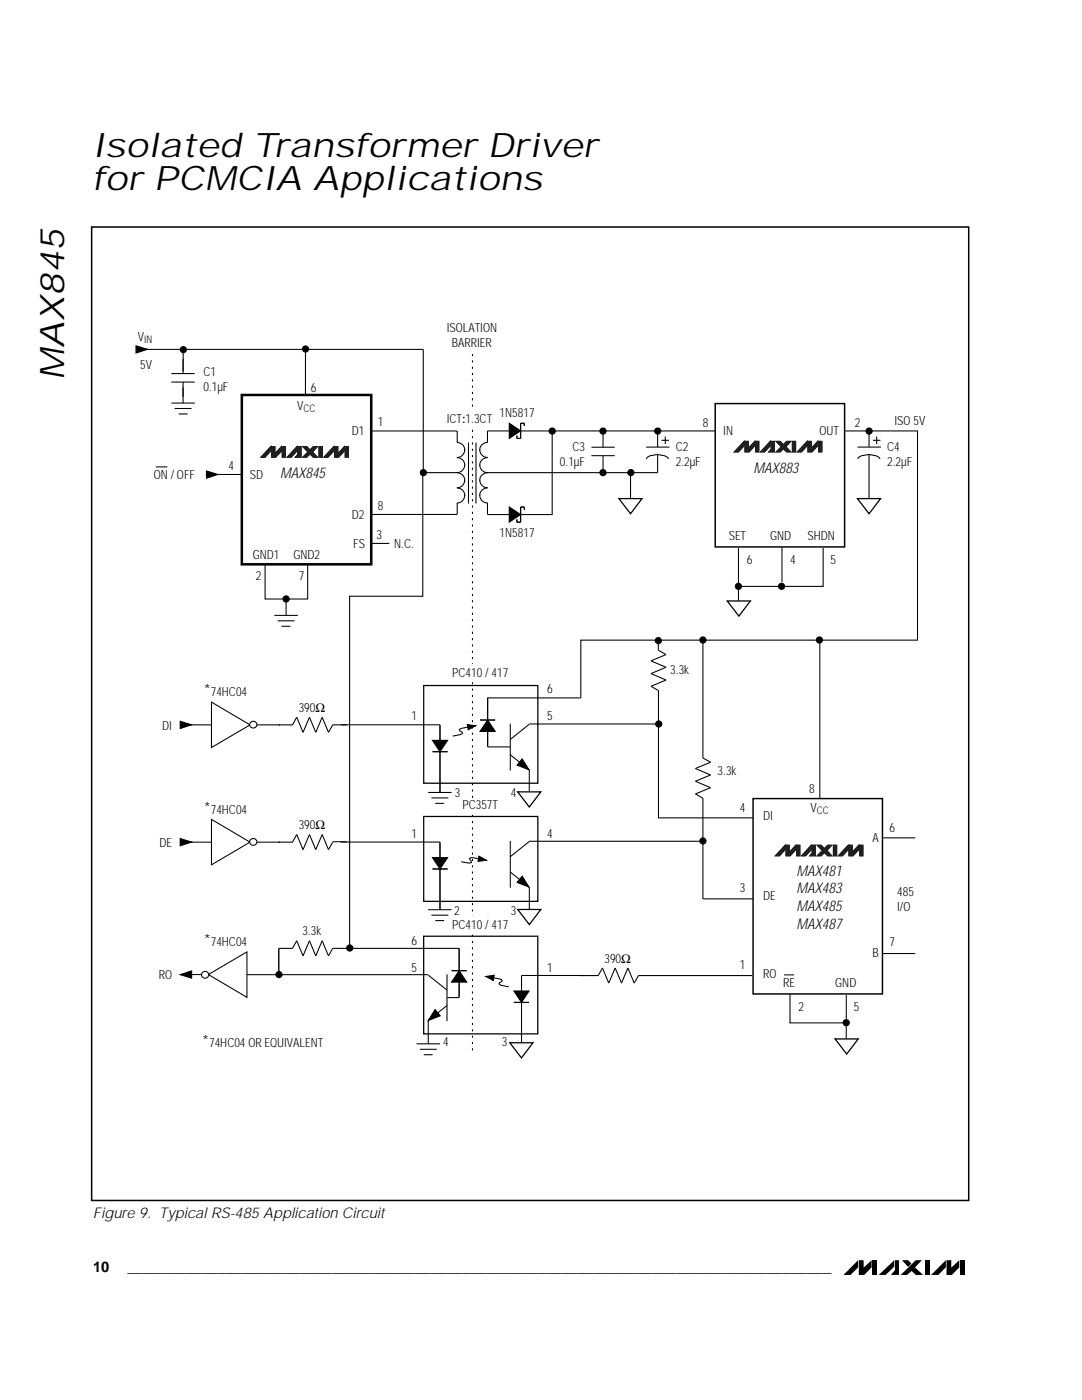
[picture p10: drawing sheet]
<svg xmlns="http://www.w3.org/2000/svg" width="216mm" height="279mm" viewBox="0 0 216 279" stroke-linecap="round" stroke-linejoin="round" font-family="sans-serif">
<path d="M171.2 251.5v1.4l-1.5 1.5h-1.4zM171.4 251.5h.9v1.5l1.6-1.5v1.4l-1.5 1.5h-1zM174.1 251.5h.9v2.9h-.9zM175.4 254.4l3-2.9v1.3l-1.7 1.6zM178.6 251.5h.8v2.9h-1.6l.8-.9zM180 251.5h1.2l.7 .7-.7 .6zM179.7 254.4l3-2.9h1.2l-1.3 1.5 1.6 1.4h-1.5l-.8-.8-.9 .8zM184.5 251.5h1v2.9h-1zM188.7 251.5v1.4l-1.5 1.5h-1.4zM188.9 251.5h.9v1.5l1.6-1.5v1.4l-1.5 1.5h-1zM191.6 251.5h.9v2.9h-.9z" fill="#000"/>
<path d="M131.4 137.8v25.4h18.9" fill="none" stroke="#000" stroke-width=".21"/>
<path d="M84.5 136.8h22.8v19.5h-22.8z" fill="#fff"/>
<path d="M84.5 136.8h22.8v19.5h-22.8z" fill="none" stroke="#000" stroke-width=".25"/>
<path d="M84.5 162.9h22.8v17h-22.8z" fill="#fff"/>
<path d="M84.5 162.9h22.8v17h-22.8z" fill="none" stroke="#000" stroke-width=".25"/>
<path d="M84.5 186.8h22.8v19.5h-22.8z" fill="#fff"/>
<path d="M84.5 186.8h22.8v19.5h-22.8z" fill="none" stroke="#000" stroke-width=".25"/>
<path d="M28 69.7h56.5M97.3 86h45.4M125.8 94.5v5" fill="none" stroke="#000" stroke-width=".21"/>
<path d="M123.5 99.5h4.6l-2.3 3z" fill="#fff"/>
<path d="M123.5 99.5h4.6l-2.3 3z" fill="none" stroke="#000" stroke-width=".25"/>
<g fill="none" stroke="#000" stroke-width=".21">
<path d="M34.3 74.6h4.5M34.3 76.2h4.5M36.5 71.7v2.9M36.5 76.2v4.3M36.5 69.9v4.2M84.5 69.7v24.6l6.7 .1a1.57 1.57 0 0 1 1.6 1.5l-.1-.1a1.53 1.53 0 0 1-1.5 1.5M34.3 80.4h4.5M34.9 81.5h3.3M35.7 82.6h1.7M91.2 97.4a1.58 1.58 0 0 1 1.6 1.5h-.1a1.54 1.54 0 0 1-1.5 1.5v2.3M91.2 91.3a1.57 1.57 0 0 1 1.6 1.5M91.2 86v2.3a1.57 1.57 0 0 1 1.6 1.5"/>
<path d="M92.7 92.8a1.54 1.54 0 0 1-1.5 1.5M92.7 89.8a1.53 1.53 0 0 1-1.5 1.5M93.5 88.3v12.2M95 88.3v12.2M95.8 98.9a1.49 1.49 0 0 0 1.5 1.5v2.3M95.8 95.8a1.49 1.49 0 0 0 1.5 1.5M95.8 92.8a1.49 1.49 0 0 0 1.5 1.5M95.8 89.8a1.49 1.49 0 0 0 1.5 1.5M97.3 97.4a1.53 1.53 0 0 0-1.6 1.5M97.3 91.3a1.53 1.53 0 0 0-1.6 1.5M97.3 86v2.3a1.53 1.53 0 0 0-1.6 1.5M101.6 84.5l2.3 1.5-2.3 1.5z"/>
<path d="M103.1 86.9v.6h.8M104.6 85v-.5h-.7v3M110.2 86.4v16.3h-12.9M118.1 89.2h4.5M118.1 90.9h4.5M120.3 86.3v3M120.3 90.9v3M129 89.2h4.5M129 91.6a1.95 1.95 0 0 1 2.1-.9l.7 .1a1.68 1.68 0 0 1 1.6 .8M131.2 86.2v3M131.2 90.7v3.6M131.3 94.3l-34 .1a1.53 1.53 0 0 0-1.6 1.5"/>
<path d="M132 87.9h1.5M132.7 87.1v1.5M101.6 101.2l2.3 1.5-2.3 1.5zM103.1 103.7v.5h.8M104.6 101.7v-.5h-.7v3"/>
</g>
<g fill="#000">
<path d="M103.1 86.9v.6zM103.1 87.5h.8zM101.6 84.5l2.3 1.5-2.3 1.5zM104.6 84.5v.5zM103.9 84.5h.7zM103.1 103.7v.5zM103.1 104.2h.8zM101.6 101.2l2.3 1.5-2.3 1.5zM104.6 101.2v.5zM103.9 101.2h.7z"/>
<circle cx="110.2" cy="86" r=".72"/>
<circle cx="120.3" cy="94.3" r=".72"/>
<circle cx="120.3" cy="86" r=".72"/>
<circle cx="125.9" cy="94.3" r=".72"/>
<circle cx="131.2" cy="86" r=".72"/>
</g>
<path d="M103.9 84.5v3M103.9 101.2v3" fill="none" stroke="#000" stroke-width=".2"/>
<path d="M48.3 78.8h25.8v33.8h-25.8z" fill="#fff"/>
<path d="M48.3 78.8h25.8v33.8h-25.8z" fill="none" stroke="#000" stroke-width=".5"/>
<path d="M57.1 119.7v3.1M54.8 122.8h4.6M55.5 123.9h3.2M56.2 125h1.7" fill="none" stroke="#000" stroke-width=".21"/>
<path d="M54 89.1v.9l-1.1 1.2h-.8z" fill="#231f20"/>
<path d="M54 89.1v.9l-1.1 1.2h-.8z" fill="none" stroke="#231f20" stroke-width=".2"/>
<path d="M54 89.1v.9l-1.1 1.2h-.8z" fill="#231f20"/>
<path d="M54 89.1v.9l-1.1 1.2h-.8z" fill="none" stroke="#231f20" stroke-width=".2"/>
<path d="M54.2 89.1h.7v1.4l1.3-1.4v.9l-1.2 1.2h-.8z" fill="#231f20"/>
<path d="M54.2 89.1h.7v1.4l1.3-1.4v.9l-1.2 1.2h-.8z" fill="none" stroke="#231f20" stroke-width=".2"/>
<path d="M54.2 89.1h.7v1.4l1.3-1.4v.9l-1.2 1.2h-.8z" fill="#231f20"/>
<path d="M54.2 89.1h.7v1.4l1.3-1.4v.9l-1.2 1.2h-.8z" fill="none" stroke="#231f20" stroke-width=".2"/>
<path d="M56.3 89.1h.7v2.1h-.7z" fill="#231f20"/>
<path d="M56.3 89.1h.7v2.1h-.7z" fill="none" stroke="#231f20" stroke-width=".2"/>
<path d="M56.3 89.1h.7v2.1h-.7z" fill="#231f20"/>
<path d="M56.3 89.1h.7v2.1h-.7z" fill="none" stroke="#231f20" stroke-width=".2"/>
<path d="M59.2 89.1v.9l-1.1 1.2h-.8z" fill="#231f20"/>
<path d="M59.2 89.1v.9l-1.1 1.2h-.8z" fill="none" stroke="#231f20" stroke-width=".2"/>
<path d="M59.2 89.1v.9l-1.1 1.2h-.8z" fill="#231f20"/>
<path d="M59.2 89.1v.9l-1.1 1.2h-.8z" fill="none" stroke="#231f20" stroke-width=".2"/>
<path d="M59.4 89.1h.7v2.1h-1.2l.5-.5z" fill="#231f20"/>
<path d="M59.4 89.1h.7v2.1h-1.2l.5-.5z" fill="none" stroke="#231f20" stroke-width=".2"/>
<path d="M59.4 89.1h.7v2.1h-1.2l.5-.5z" fill="#231f20"/>
<path d="M59.4 89.1h.7v2.1h-1.2l.5-.5z" fill="none" stroke="#231f20" stroke-width=".2"/>
<path d="M62.5 89.1h.8l-.9 1.1 .9 1h-.8l-.6-.6-.7 .6h-.8z" fill="#231f20"/>
<path d="M62.5 89.1h.8l-.9 1.1 .9 1h-.8l-.6-.6-.7 .6h-.8z" fill="none" stroke="#231f20" stroke-width=".2"/>
<path d="M62.5 89.1h.8l-.9 1.1 .9 1h-.8l-.6-.6-.7 .6h-.8z" fill="#231f20"/>
<path d="M62.5 89.1h.8l-.9 1.1 .9 1h-.8l-.6-.6-.7 .6h-.8z" fill="none" stroke="#231f20" stroke-width=".2"/>
<path d="M60.4 89.1h.8l.5 .6-.4 .4z" fill="#231f20"/>
<path d="M60.4 89.1h.8l.5 .6-.4 .4z" fill="none" stroke="#231f20" stroke-width=".2"/>
<path d="M60.4 89.1h.8l.5 .6-.4 .4z" fill="#231f20"/>
<path d="M60.4 89.1h.8l.5 .6-.4 .4z" fill="none" stroke="#231f20" stroke-width=".2"/>
<path d="M63.6 89.1h.7v2.1h-.7z" fill="#231f20"/>
<path d="M63.6 89.1h.7v2.1h-.7z" fill="none" stroke="#231f20" stroke-width=".2"/>
<path d="M63.6 89.1h.7v2.1h-.7z" fill="#231f20"/>
<path d="M63.6 89.1h.7v2.1h-.7z" fill="none" stroke="#231f20" stroke-width=".2"/>
<path d="M66.6 89.1v.9l-1.1 1.2h-.9z" fill="#231f20"/>
<path d="M66.6 89.1v.9l-1.1 1.2h-.9z" fill="none" stroke="#231f20" stroke-width=".2"/>
<path d="M66.6 89.1v.9l-1.1 1.2h-.9z" fill="#231f20"/>
<path d="M66.6 89.1v.9l-1.1 1.2h-.9z" fill="none" stroke="#231f20" stroke-width=".2"/>
<path d="M66.7 89.1h.7v1.4l1.3-1.4v.9l-1.1 1.2h-.9z" fill="#231f20"/>
<path d="M66.7 89.1h.7v1.4l1.3-1.4v.9l-1.1 1.2h-.9z" fill="none" stroke="#231f20" stroke-width=".2"/>
<path d="M66.7 89.1h.7v1.4l1.3-1.4v.9l-1.1 1.2h-.9z" fill="#231f20"/>
<path d="M66.7 89.1h.7v1.4l1.3-1.4v.9l-1.1 1.2h-.9z" fill="none" stroke="#231f20" stroke-width=".2"/>
<path d="M68.9 89.1h.6v2.1h-.6z" fill="#231f20"/>
<path d="M68.9 89.1h.6v2.1h-.6z" fill="none" stroke="#231f20" stroke-width=".2"/>
<path d="M68.9 89.1h.6v2.1h-.6z" fill="#231f20"/>
<path d="M68.9 89.1h.6v2.1h-.6z" fill="none" stroke="#231f20" stroke-width=".2"/>
<g fill="#000">
<path d="M27.1 69l2.3 .7-2.3 .8zM41.2 94l2.3 .7-2.3 .7zM97.3 143.7l1.5 2.3h-3zM104.2 151.5l1.4 2.1-2.4-.9z"/>
<circle cx="36.6" cy="69.8" r=".72"/>
<circle cx="84.5" cy="94.3" r=".72"/>
<circle cx="57.1" cy="119.5" r=".72"/>
</g>
<g fill="none" stroke="#000" stroke-width=".21">
<path d="M27.1 69l2.3 .7-2.3 .8zM41.2 94l2.3 .7-2.3 .7zM41.5 94.7h6.9M74 86h17.2M84.4 94.4v24.6h-14.7M52.9 112.7v6.8h8.5v-6.8M69.8 118.9v69.9M74.1 102.7h17.1M74.2 108.4h3.5M97.3 139.2v9.8M95.8 143.7h3M97.3 149.1h4.5"/>
<path d="M97.3 143.7l1.5 2.3h-3zM101.8 150.6l3.8 3M101.8 144.4v9.4M104.2 151.5l1.4 2.1-2.4-.9zM105.6 144.6l-3.8 3M105.6 144.5h25.8"/>
</g>
<path d="M97.3 139.2v9.8M95.8 143.7h3" fill="none" stroke="#000" stroke-width=".2"/>
<path d="M90.3 146.9l.6-.1a1.64 1.64 0 0 0 1.4-.6l-.6-.5a1.85 1.85 0 0 1 1.8-.6h.2z" fill="#fff"/>
<path d="M68 144.6h19.8M86.3 147.7h3l-1.5 2.3zM86.3 150h3M87.8 144.7v13.5M93.2 144.6l1.7 .2-1.5 .8zM93.7 145.1l-.6 .1a1.54 1.54 0 0 0-1.4 .5l.6 .5a1.96 1.96 0 0 1-1.8 .7h-.2M101.8 174l3.8 3M101.8 167.8v9.4M104.2 174.9l1.4 2.1-2.4-.9zM105.6 168l-3.8 3M105.6 167.9h34.7" fill="none" stroke="#000" stroke-width=".21"/>
<path d="M86.3 147.7h3l-1.5 2.3zM93.2 144.6l1.7 .2-1.5 .8zM104.2 174.9l1.4 2.1-2.4-.9z" fill="#000"/>
<path d="M86.3 150h3M87.8 144.7v13.5" fill="none" stroke="#000" stroke-width=".2"/>
<path d="M92 172l.6 .1a1.64 1.64 0 0 0 1.5-.1l-.4-.6a1.85 1.85 0 0 1 1.9 0l.2 .1z" fill="#fff"/>
<g fill="none" stroke="#000" stroke-width=".21">
<path d="M68 168.1h19.8M86.3 171.2h3l-1.5 2.2zM86.3 173.4h3M87.8 168.1v13.5M95.6 170.9l1.5 .8-1.7 .2zM95.8 171.5l-.6-.2a1.54 1.54 0 0 0-1.5 .1l.4 .6a1.96 1.96 0 0 1-1.9 0h-.2M48.8 194.5h36.6M85.4 194.6l3.8 3M89.2 194.5v9.3M89.2 199.1h2.4M90.1 193.7h3M91.6 193.7l1.5 2.3h-3z"/>
<path d="M91.6 189.3v9.7M86.8 201.5l1 1.2-2.3 1zM89.2 200.6l-3.8 3.1"/>
</g>
<path d="M86.3 171.2h3l-1.5 2.2zM95.6 170.9l1.5 .8-1.7 .2zM91.6 193.7l1.5 2.3h-3zM86.8 201.5l1 1.2-2.3 1z" fill="#000"/>
<path d="M86.3 173.4h3M87.8 168.1v13.5M90.1 193.7h3M91.6 189.3v9.7" fill="none" stroke="#000" stroke-width=".2"/>
<path d="M98.2 195.1l.6 .1a1.54 1.54 0 0 1 1.4 .6l-.6 .5a1.96 1.96 0 0 0 1.8 .6h.1z" fill="#fff"/>
<path d="M105.6 153.7v4.3M69.2 189.3h22.4M96.9 194.9l1.7-.3-.2 1.1zM98.2 195.1l.6 .1a1.54 1.54 0 0 1 1.4 .6l-.6 .5a1.96 1.96 0 0 0 1.8 .6h.1M102.5 197.8h3.1l-1.5 2.3zM104 194.7h12.5M104.1 194.8v13.3M102.5 200.1h3.1" fill="none" stroke="#000" stroke-width=".21"/>
<path d="M96.9 194.9l1.7-.3-.2 1.1zM102.5 197.8h3.1l-1.5 2.3z" fill="#000"/>
<path d="M104.1 194.8v13.3M102.5 200.1h3.1" fill="none" stroke="#000" stroke-width=".2"/>
<path d="M103.3 158h4.6l-2.3 3.1z" fill="#fff"/>
<path d="M103.3 158h4.6l-2.3 3.1z" fill="none" stroke="#000" stroke-width=".25"/>
<path d="M55.6 168.1h2.8l.8-1.6 1.3 3.1 1.2-3.1 1.3 3.1 1.3-3.1 1.2 3.1 .9-1.5M66.4 168h2.8M36.4 194.5h12.4M55.6 189.3h2.8l.8-1.6 1.3 3.1 1.2-3.1 1.3 3.1 1.3-3.1 1.2 3.1 .9-1.5M55.6 189.3v5.2M66.4 189.3h2.8" fill="none" stroke="#000" stroke-width=".21"/>
<path d="M55.6 189.3v5.2" fill="none" stroke="#000" stroke-width=".2"/>
<g fill="#000">
<circle cx="55.7" cy="194.5" r=".72"/>
<circle cx="69.8" cy="189.2" r=".72"/>
</g>
<path d="M41.6 194.5l7.7-4.5v9z" fill="#fff"/>
<path d="M41.6 194.5l7.7-4.5v9z" fill="none" stroke="#000" stroke-width=".21"/>
<circle cx="41" cy="194.6" r=".7" fill="#fff"/>
<g fill="none" stroke="#000" stroke-width=".21">
<path d="M36.5 168.1h19.4"/>
<circle cx="41" cy="194.6" r=".7"/>
</g>
<path d="M42.2 163.5l7.7 4.6-7.7 4.5z" fill="#fff"/>
<path d="M42.2 163.5l7.7 4.6-7.7 4.5z" fill="none" stroke="#000" stroke-width=".21"/>
<circle cx="50.5" cy="168" r=".7" fill="#fff"/>
<g fill="none" stroke="#000" stroke-width=".21">
<path d="M66.4 144.7h2.8M66.4 144.7l-.9 1.5-1.2-3.1-1.3 3.1-1.3-3.1-1.2 3.1-1.3-3.1-.8 1.6h-21.9M36 167.3l2.2 .8-2.2 .7zM36 194.5l2.2-.7v1.4z"/>
<circle cx="50.5" cy="168" r=".7"/>
</g>
<path d="M36 167.3l2.2 .8-2.2 .7zM36 194.5l2.2-.7v1.4z" fill="#000"/>
<path d="M42.2 140.1l7.7 4.6-7.7 4.5z" fill="#fff"/>
<path d="M42.2 140.1l7.7 4.6-7.7 4.5z" fill="none" stroke="#000" stroke-width=".21"/>
<circle cx="50.5" cy="144.6" r=".7" fill="#fff"/>
<g fill="none" stroke="#000" stroke-width=".21">
<path d="M36 143.9l2.2 .7-2.2 .8z"/>
<circle cx="50.5" cy="144.6" r=".7"/>
</g>
<path d="M36 143.9l2.2 .7-2.2 .8z" fill="#000"/>
<path d="M142.7 80.5h25.8v28.7h-25.8z" fill="#fff"/>
<path d="M142.7 80.5h25.8v28.7h-25.8z" fill="none" stroke="#000" stroke-width=".29"/>
<path d="M148.5 88.1v.9l-1.2 1.2h-.8z" fill="#231f20"/>
<path d="M148.5 88.1v.9l-1.2 1.2h-.8z" fill="none" stroke="#231f20" stroke-width=".2"/>
<path d="M148.5 88.1v.9l-1.2 1.2h-.8z" fill="#231f20"/>
<path d="M148.5 88.1v.9l-1.2 1.2h-.8z" fill="none" stroke="#231f20" stroke-width=".2"/>
<path d="M148.6 88.1h.7v1.4l1.3-1.4v.9l-1.1 1.2h-.9z" fill="#231f20"/>
<path d="M148.6 88.1h.7v1.4l1.3-1.4v.9l-1.1 1.2h-.9z" fill="none" stroke="#231f20" stroke-width=".2"/>
<path d="M148.6 88.1h.7v1.4l1.3-1.4v.9l-1.1 1.2h-.9z" fill="#231f20"/>
<path d="M148.6 88.1h.7v1.4l1.3-1.4v.9l-1.1 1.2h-.9z" fill="none" stroke="#231f20" stroke-width=".2"/>
<path d="M150.8 88.1h.6v2.1h-.6z" fill="#231f20"/>
<path d="M150.8 88.1h.6v2.1h-.6z" fill="none" stroke="#231f20" stroke-width=".2"/>
<path d="M150.8 88.1h.6v2.1h-.6z" fill="#231f20"/>
<path d="M150.8 88.1h.6v2.1h-.6z" fill="none" stroke="#231f20" stroke-width=".2"/>
<path d="M153.7 88.1v.9l-1.1 1.2h-.8z" fill="#231f20"/>
<path d="M153.7 88.1v.9l-1.1 1.2h-.8z" fill="none" stroke="#231f20" stroke-width=".2"/>
<path d="M153.7 88.1v.9l-1.1 1.2h-.8z" fill="#231f20"/>
<path d="M153.7 88.1v.9l-1.1 1.2h-.8z" fill="none" stroke="#231f20" stroke-width=".2"/>
<path d="M153.9 88.1h.6v2.1h-1.1l.5-.5z" fill="#231f20"/>
<path d="M153.9 88.1h.6v2.1h-1.1l.5-.5z" fill="none" stroke="#231f20" stroke-width=".2"/>
<path d="M153.9 88.1h.6v2.1h-1.1l.5-.5z" fill="#231f20"/>
<path d="M153.9 88.1h.6v2.1h-1.1l.5-.5z" fill="none" stroke="#231f20" stroke-width=".2"/>
<path d="M157 88.1h.8l-1 1 1 1.1h-.8l-.7-.7-.6 .7h-.8z" fill="#231f20"/>
<path d="M157 88.1h.8l-1 1 1 1.1h-.8l-.7-.7-.6 .7h-.8z" fill="none" stroke="#231f20" stroke-width=".2"/>
<path d="M157 88.1h.8l-1 1 1 1.1h-.8l-.7-.7-.6 .7h-.8z" fill="#231f20"/>
<path d="M157 88.1h.8l-1 1 1 1.1h-.8l-.7-.7-.6 .7h-.8z" fill="none" stroke="#231f20" stroke-width=".2"/>
<path d="M154.9 88.1h.8l.5 .5-.4 .4z" fill="#231f20"/>
<path d="M154.9 88.1h.8l.5 .5-.4 .4z" fill="none" stroke="#231f20" stroke-width=".2"/>
<path d="M154.9 88.1h.8l.5 .5-.4 .4z" fill="#231f20"/>
<path d="M154.9 88.1h.8l.5 .5-.4 .4z" fill="none" stroke="#231f20" stroke-width=".2"/>
<path d="M158.1 88.1h.7v2.1h-.7z" fill="#231f20"/>
<path d="M158.1 88.1h.7v2.1h-.7z" fill="none" stroke="#231f20" stroke-width=".2"/>
<path d="M158.1 88.1h.7v2.1h-.7z" fill="#231f20"/>
<path d="M158.1 88.1h.7v2.1h-.7z" fill="none" stroke="#231f20" stroke-width=".2"/>
<path d="M161.1 88.1v.9l-1.2 1.2h-.8z" fill="#231f20"/>
<path d="M161.1 88.1v.9l-1.2 1.2h-.8z" fill="none" stroke="#231f20" stroke-width=".2"/>
<path d="M161.1 88.1v.9l-1.2 1.2h-.8z" fill="#231f20"/>
<path d="M161.1 88.1v.9l-1.2 1.2h-.8z" fill="none" stroke="#231f20" stroke-width=".2"/>
<path d="M161.2 88.1h.7v1.4l1.3-1.4v.9l-1.2 1.2h-.8z" fill="#231f20"/>
<path d="M161.2 88.1h.7v1.4l1.3-1.4v.9l-1.2 1.2h-.8z" fill="none" stroke="#231f20" stroke-width=".2"/>
<path d="M161.2 88.1h.7v1.4l1.3-1.4v.9l-1.2 1.2h-.8z" fill="#231f20"/>
<path d="M161.2 88.1h.7v1.4l1.3-1.4v.9l-1.2 1.2h-.8z" fill="none" stroke="#231f20" stroke-width=".2"/>
<path d="M163.3 88.1h.7v2.1h-.7z" fill="#231f20"/>
<path d="M163.3 88.1h.7v2.1h-.7z" fill="none" stroke="#231f20" stroke-width=".2"/>
<path d="M163.3 88.1h.7v2.1h-.7z" fill="#231f20"/>
<path d="M163.3 88.1h.7v2.1h-.7z" fill="none" stroke="#231f20" stroke-width=".2"/>
<g fill="#000">
<circle cx="147.3" cy="117" r=".72"/>
<circle cx="156" cy="117" r=".72"/>
</g>
<path d="M168.6 86h14.5v41.8h-67.2v11.5M147.3 109.4v7.6h16.9v-7.6M156 109.2v7" fill="none" stroke="#000" stroke-width=".21"/>
<path d="M150.3 159.4h25.8v39h-25.8z" fill="#fff"/>
<path d="M150.3 159.4h25.8v39h-25.8z" fill="none" stroke="#000" stroke-width=".29"/>
<path d="M156.7 168.7v.9l-1.2 1.2h-.8z" fill="#231f20"/>
<path d="M156.7 168.7v.9l-1.2 1.2h-.8z" fill="none" stroke="#231f20" stroke-width=".2"/>
<path d="M156.7 168.7v.9l-1.2 1.2h-.8z" fill="#231f20"/>
<path d="M156.7 168.7v.9l-1.2 1.2h-.8z" fill="none" stroke="#231f20" stroke-width=".2"/>
<path d="M156.8 168.7h.7v1.4l1.3-1.4v.9l-1.1 1.2h-.9z" fill="#231f20"/>
<path d="M156.8 168.7h.7v1.4l1.3-1.4v.9l-1.1 1.2h-.9z" fill="none" stroke="#231f20" stroke-width=".2"/>
<path d="M156.8 168.7h.7v1.4l1.3-1.4v.9l-1.1 1.2h-.9z" fill="#231f20"/>
<path d="M156.8 168.7h.7v1.4l1.3-1.4v.9l-1.1 1.2h-.9z" fill="none" stroke="#231f20" stroke-width=".2"/>
<path d="M159 168.7h.6v2.1h-.6z" fill="#231f20"/>
<path d="M159 168.7h.6v2.1h-.6z" fill="none" stroke="#231f20" stroke-width=".2"/>
<path d="M159 168.7h.6v2.1h-.6z" fill="#231f20"/>
<path d="M159 168.7h.6v2.1h-.6z" fill="none" stroke="#231f20" stroke-width=".2"/>
<path d="M161.9 168.7v.9l-1.1 1.2h-.9z" fill="#231f20"/>
<path d="M161.9 168.7v.9l-1.1 1.2h-.9z" fill="none" stroke="#231f20" stroke-width=".2"/>
<path d="M161.9 168.7v.9l-1.1 1.2h-.9z" fill="#231f20"/>
<path d="M161.9 168.7v.9l-1.1 1.2h-.9z" fill="none" stroke="#231f20" stroke-width=".2"/>
<path d="M162.1 168.7h.6v2.1h-1.1l.5-.5z" fill="#231f20"/>
<path d="M162.1 168.7h.6v2.1h-1.1l.5-.5z" fill="none" stroke="#231f20" stroke-width=".2"/>
<path d="M162.1 168.7h.6v2.1h-1.1l.5-.5z" fill="#231f20"/>
<path d="M162.1 168.7h.6v2.1h-1.1l.5-.5z" fill="none" stroke="#231f20" stroke-width=".2"/>
<path d="M165.2 168.7h.8l-1 1 1 1.1h-.8l-.7-.6-.6 .6h-.8z" fill="#231f20"/>
<path d="M165.2 168.7h.8l-1 1 1 1.1h-.8l-.7-.6-.6 .6h-.8z" fill="none" stroke="#231f20" stroke-width=".2"/>
<path d="M165.2 168.7h.8l-1 1 1 1.1h-.8l-.7-.6-.6 .6h-.8z" fill="#231f20"/>
<path d="M165.2 168.7h.8l-1 1 1 1.1h-.8l-.7-.6-.6 .6h-.8z" fill="none" stroke="#231f20" stroke-width=".2"/>
<path d="M163.1 168.7h.8l.5 .5-.4 .4z" fill="#231f20"/>
<path d="M163.1 168.7h.8l.5 .5-.4 .4z" fill="none" stroke="#231f20" stroke-width=".2"/>
<path d="M163.1 168.7h.8l.5 .5-.4 .4z" fill="#231f20"/>
<path d="M163.1 168.7h.8l.5 .5-.4 .4z" fill="none" stroke="#231f20" stroke-width=".2"/>
<path d="M166.3 168.7h.6v2.1h-.6z" fill="#231f20"/>
<path d="M166.3 168.7h.6v2.1h-.6z" fill="none" stroke="#231f20" stroke-width=".2"/>
<path d="M166.3 168.7h.6v2.1h-.6z" fill="#231f20"/>
<path d="M166.3 168.7h.6v2.1h-.6z" fill="none" stroke="#231f20" stroke-width=".2"/>
<path d="M169.2 168.7v.9l-1.1 1.2h-.8z" fill="#231f20"/>
<path d="M169.2 168.7v.9l-1.1 1.2h-.8z" fill="none" stroke="#231f20" stroke-width=".2"/>
<path d="M169.2 168.7v.9l-1.1 1.2h-.8z" fill="#231f20"/>
<path d="M169.2 168.7v.9l-1.1 1.2h-.8z" fill="none" stroke="#231f20" stroke-width=".2"/>
<path d="M169.4 168.7h.7v1.4l1.3-1.4v.9l-1.2 1.2h-.8z" fill="#231f20"/>
<path d="M169.4 168.7h.7v1.4l1.3-1.4v.9l-1.2 1.2h-.8z" fill="none" stroke="#231f20" stroke-width=".2"/>
<path d="M169.4 168.7h.7v1.4l1.3-1.4v.9l-1.2 1.2h-.8z" fill="#231f20"/>
<path d="M169.4 168.7h.7v1.4l1.3-1.4v.9l-1.2 1.2h-.8z" fill="none" stroke="#231f20" stroke-width=".2"/>
<path d="M171.5 168.7h.7v2.1h-.7z" fill="#231f20"/>
<path d="M171.5 168.7h.7v2.1h-.7z" fill="none" stroke="#231f20" stroke-width=".2"/>
<path d="M171.5 168.7h.7v2.1h-.7z" fill="#231f20"/>
<path d="M171.5 168.7h.7v2.1h-.7z" fill="none" stroke="#231f20" stroke-width=".2"/>
<g fill="#000">
<circle cx="173.4" cy="86" r=".72"/>
<circle cx="168.9" cy="204.1" r=".72"/>
</g>
<path d="M171.2 89.2h4.5M171.2 91.6a1.95 1.95 0 0 1 2-.9l.8 .1a1.68 1.68 0 0 1 1.5 .8M173.4 86.2v3M173.4 90.7v8.9M174.2 87.9h1.5M174.9 87.1v1.5M157.6 198.4v5.7h11.3v-5.5" fill="none" stroke="#000" stroke-width=".21"/>
<path d="M171.1 99.5h4.6l-2.3 3z" fill="#fff"/>
<path d="M171.1 99.5h4.6l-2.3 3z" fill="none" stroke="#000" stroke-width=".25"/>
<path d="M163.6 127.7v31.7M176.1 167.2h6.5M176.1 190.3h6.5" fill="none" stroke="#000" stroke-width=".21"/>
<circle cx="163.5" cy="127.7" r=".72" fill="#000"/>
<path d="M166.6 207.3h4.6l-2.3 3.1z" fill="#fff"/>
<path d="M166.6 207.3h4.6l-2.3 3.1z" fill="none" stroke="#000" stroke-width=".25"/>
<path d="M168.9 203.8v3.5" fill="none" stroke="#000" stroke-width=".21"/>
<path d="M145.1 119.9h4.6l-2.3 3.1z" fill="#fff"/>
<path d="M145.1 119.9h4.6l-2.3 3.1z" fill="none" stroke="#000" stroke-width=".25"/>
<path d="M147.3 116.4v3.5M97.3 139.3h18.6M131.4 129.8l1.5 .8-3 1.3 3 1.3-3 1.2 3 1.3-3 1.3 1.5 .8M140.3 127.7v23.6M140.3 151.3l1.5 .8-3 1.3 3 1.3-3 1.2 3 1.3-3 1.3 1.5 .8v20.1h10M115.7 194.7h3.7l.8-1.5 1.3 3 1.3-3 1.2 3 1.3-3 1.2 3 .9-1.5M127.4 194.7h22.7" fill="none" stroke="#000" stroke-width=".21"/>
<g fill="#000">
<circle cx="131.4" cy="127.9" r=".72"/>
<circle cx="140.3" cy="127.7" r=".72"/>
<circle cx="131.4" cy="144.5" r=".72"/>
<circle cx="140.3" cy="167.8" r=".72"/>
</g>
<path d="M94.3 70.7v138.9" fill="none" stroke="#000" stroke-width=".21" stroke-dasharray=".4 .8 .4 .8 .4 .8" stroke-linecap="butt"/>
<g fill="#fff">
<path d="M89.7 132.6h11.7v3.1h-11.7z"/>
<path d="M90.9 159.3h10.5v2.8h-10.5z"/>
<path d="M90.1 182.9h11.3v3.2h-11.3z"/>
<path d="M88 81.8h11.3v3.1h-11.3z"/>
</g>
<path d="M61 69.8v9" fill="none" stroke="#000" stroke-width=".21"/>
<circle cx="61" cy="69.7" r=".72" fill="#000"/>
<path d="M156.5 194.6h2" fill="none" stroke="#000" stroke-width=".2"/>
<path d="M101.7 208.1h4.6l-2.3 3z" fill="#fff"/>
<path d="M101.7 208.1h4.6l-2.3 3z" fill="none" stroke="#000" stroke-width=".25"/>
<path d="M105.6 177.1v4.4" fill="none" stroke="#000" stroke-width=".21"/>
<path d="M103.3 181.5h4.6l-2.3 3z" fill="#fff"/>
<path d="M103.3 181.5h4.6l-2.3 3z" fill="none" stroke="#000" stroke-width=".25"/>
<path d="M131.4 127.7v2.1M85.5 158.2h4.5M86.1 159.2h3.3M86.9 160.3h1.7M85.5 181.6h4.5M86.1 182.6h3.3M86.9 183.7h1.7M83.2 208.3h4.5M83.8 209.4h3.3M84.6 210.5h1.7M85.4 203.7l.1 4.6" fill="none" stroke="#000" stroke-width=".21"/>
<path d="M31.1 93.2h2.3" fill="none" stroke="#000" stroke-width=".2"/>
<path d="M18.3 45.3h175v194.3h-175z" fill="none" stroke="#000" stroke-width=".3"/>
<g font-size="6.8">
<text x="18.4" y="31.3">Isolated Transformer Driver</text>
<text x="18.4" y="38">for PCMCIA Applications</text>
<text x="12.8" y="75.8" transform="rotate(-90 12.8 75.8)">MAX845</text>
</g>
<g font-size="3.4">
<text x="40.7" y="139">*</text>
<text x="40.7" y="162.4">*</text>
<text x="40.7" y="188.8">*</text>
<text x="40.4" y="209">*</text>
</g>
<g font-size="3">
<text x="55.9" y="95.4">MAX845</text>
<text x="150.4" y="94.3">MAX883</text>
<text x="159" y="178.3">MAX483</text>
<text x="159" y="174.7">MAX481</text>
<text x="159" y="185.4">MAX487</text>
<text x="159" y="181.9">MAX485</text>
<text x="18.6" y="243.1">Figure 9. Typical RS-485 Application Circuit</text>
</g>
<g font-size="2.9">
<text x="18.6" y="253.8">10</text>
<text x="25.4" y="253.8">______________________________________________________________________________________</text>
</g>
<g font-size="2.5">
<text x="27.5" y="68">V</text>
<text x="89.1" y="66.3">ISOLATION</text>
<text x="90.2" y="69.3">BARRIER</text>
<text x="28" y="73.7">5V</text>
<text x="40.6" y="75.1">C1</text>
<text x="40.6" y="78.1">0.1µF</text>
<text x="59.3" y="81.8">V</text>
<text x="62" y="78.1">6</text>
<text x="99.7" y="83.3">1N5817</text>
<text x="70.2" y="86.9">D1</text>
<text x="75.4" y="85">1</text>
<text x="89.1" y="84.4">ICT:1.3CT</text>
<text x="140.3" y="85.2">8</text>
<text x="144.3" y="86.9">IN</text>
<text x="163.5" y="86.9">OUT</text>
<text x="170.6" y="85.2">2</text>
<text x="178.5" y="84.8">ISO 5V</text>
<text x="30.7" y="95.7">ON / OFF</text>
<text x="45.6" y="93.8">4</text>
<text x="49.9" y="95.7">SD</text>
<text x="111.7" y="93">0.1µF</text>
<text x="114.3" y="90">C3</text>
<text x="134.8" y="90">C2</text>
<text x="134.8" y="93">2.2µF</text>
<text x="177" y="90">C4</text>
<text x="177" y="93">2.2µF</text>
<text x="75.4" y="101.8">8</text>
<text x="70.2" y="103.6">D2</text>
<text x="75.2" y="107.5">3</text>
<text x="99.7" y="107.2">1N5817</text>
<text x="145.4" y="107.8">SET</text>
<text x="153.7" y="107.8">GND</text>
<text x="161.1" y="107.8">SHDN</text>
<text x="50.5" y="111.6">GND1</text>
<text x="58.5" y="111.6">GND2</text>
<text x="70.5" y="109.4">FS</text>
<text x="78.7" y="109.3">N.C.</text>
<text x="149" y="112.5">6</text>
<text x="157.6" y="112.5">4</text>
<text x="165.7" y="112.5">5</text>
<text x="51" y="115.8">2</text>
<text x="59.6" y="115.8">7</text>
<text x="90.2" y="135.1">PC410 / 417</text>
<text x="133.7" y="134.4">3.3k</text>
<text x="42.1" y="139">74HC04</text>
<text x="59.6" y="142.1">390Ω</text>
<text x="82.1" y="143.7">1</text>
<text x="109.2" y="143.7">5</text>
<text x="109.2" y="138.3">6</text>
<text x="32.4" y="145.7">DI</text>
<text x="143.2" y="154.6">3.3k</text>
<text x="90.7" y="159">3</text>
<text x="92.3" y="161.5">PC357T</text>
<text x="101.9" y="159">4</text>
<text x="147.6" y="162">4</text>
<text x="161.5" y="158.2">8</text>
<text x="42.1" y="162.4">74HC04</text>
<text x="59.6" y="165.5">390Ω</text>
<text x="82.1" y="167.3">1</text>
<text x="109.2" y="167.3">4</text>
<text x="152.3" y="163.6">DI</text>
<text x="161.7" y="162.1">V</text>
<text x="177.5" y="166">6</text>
<text x="31.8" y="169.1">DE</text>
<text x="174.1" y="168.1">A</text>
<text x="147.6" y="177.9">3</text>
<text x="152.3" y="179.6">DE</text>
<text x="179" y="178.8">485</text>
<text x="90.2" y="185.5">PC410 / 417</text>
<text x="90.6" y="182.6">2</text>
<text x="101.9" y="182.6">3</text>
<text x="179" y="181.8">I/O</text>
<text x="42.1" y="188.8">74HC04</text>
<text x="60.4" y="186.5">3.3k</text>
<text x="82.1" y="188.5">6</text>
<text x="174.1" y="190.9">B</text>
<text x="177.5" y="188.8">7</text>
<text x="31.7" y="195.3">RO</text>
<text x="82.1" y="194">5</text>
<text x="109.2" y="194">1</text>
<text x="120.6" y="192.2">390Ω</text>
<text x="147.6" y="193.5">1</text>
<text x="152.3" y="195.1">RO</text>
<text x="156.3" y="197.1">RE</text>
<text x="166.7" y="197.1">GND</text>
<text x="159.3" y="201.7">2</text>
<text x="170.3" y="201.7">5</text>
<text x="41.7" y="209">74HC04 OR EQUIVALENT</text>
<text x="88.4" y="208.8">4</text>
<text x="100.1" y="208.8">3</text>
</g>
<g font-size="2.1">
<text x="28.7" y="68.4">IN</text>
<text x="60.6" y="82.2">CC</text>
<text x="163" y="162.5">CC</text>
</g>
</svg>
